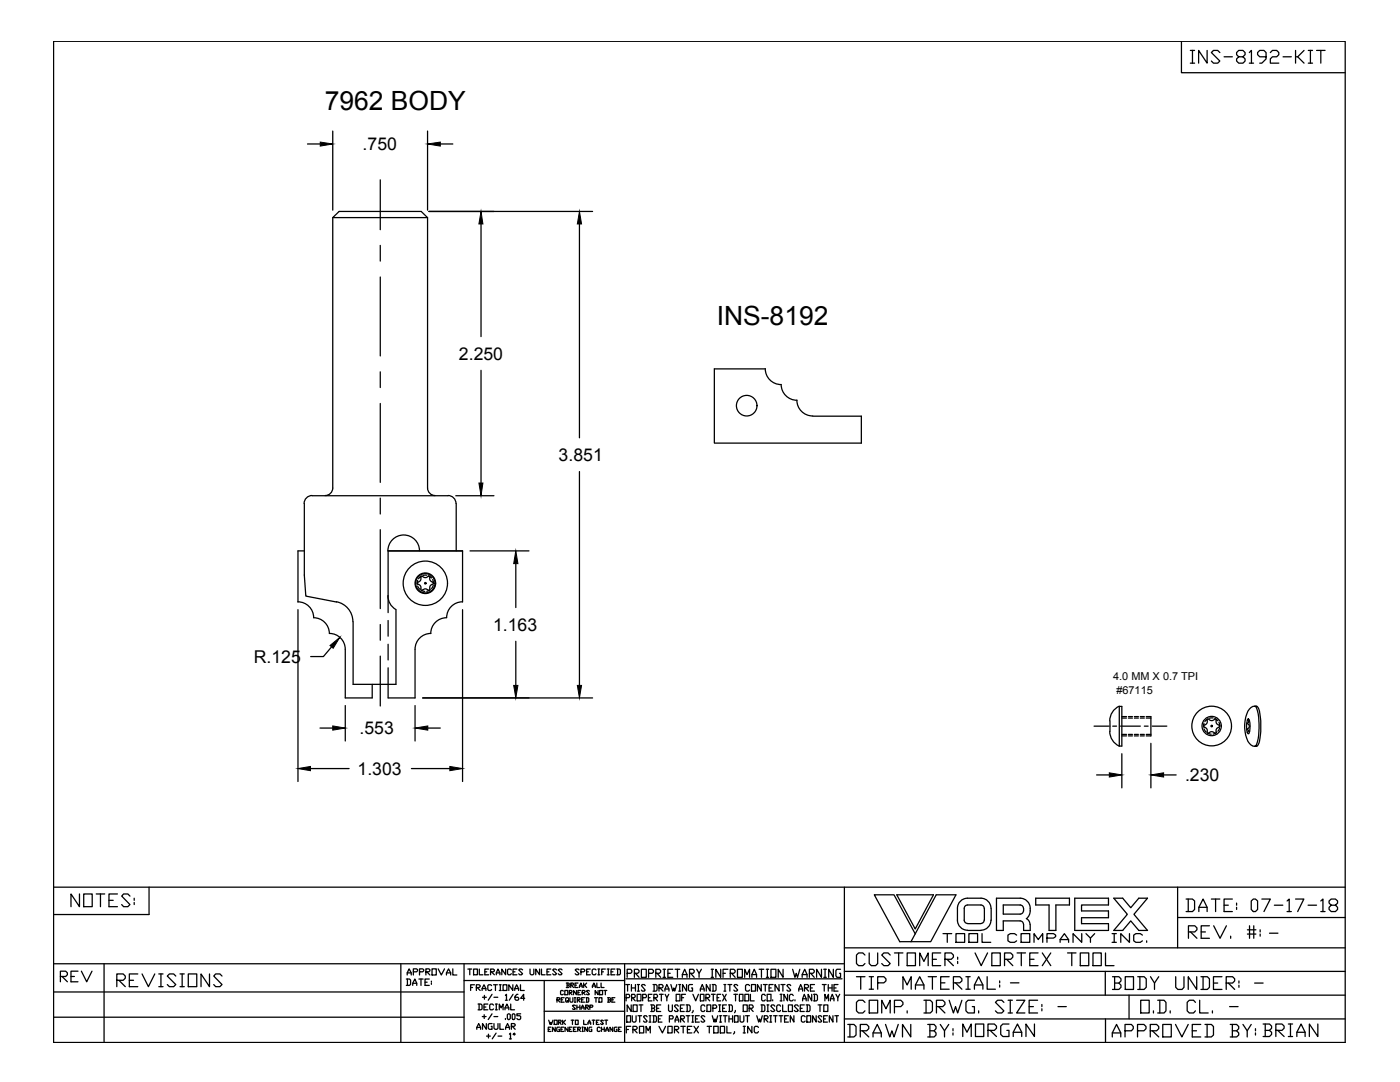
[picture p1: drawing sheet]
<svg xmlns="http://www.w3.org/2000/svg" width="279mm" height="216mm" viewBox="0 0 279 216" stroke-linecap="round" stroke-linejoin="round" font-family="sans-serif">
<!-- layer: titleblk -->
<path d="M10.7 8.2h257.8v199.8h-257.8zM235.8 8.2v6.3h32.7M10.7 177h257.8" fill="none" stroke="#000" stroke-width=".25"/>
<!-- layer: 50 -->
<g fill="none" stroke="#000" stroke-width=".25">
<path d="M168.5 177v31M235 177v12.1M10.7 182.5h19M10.7 197.9h81.9M10.7 192.3h157.8M20.8 192.3v15.7M80 192.3v15.7M92.6 192.3v15.7M92.6 195.7h32.1M108.6 195.7v12.2M124.7 192.3v15.7M168.5 189.1h100"/>
<path d="M168.5 193.8h100M168.5 198.6h100M225.3 198.6v4.7M235 183.1h33.5M10.7 203h81.9M108.6 201.8h16.1M168.5 203.3h100"/>
</g>
<!-- layer: Text -->
<g fill="none" stroke="#000" stroke-width=".25">
<path d="M179 178.5h7.3l-3.6 6.9zM193.1 179.2a2.01 2.01 0 0 0-2 2.1v2.3a2.01 2.01 0 0 0 2 2M193.1 179.2h2.7a2.01 2.01 0 0 1 2 2M81.1 195.4h.6l.2 .2v.8l-.2 .2h-.6M81.3 194.5v-.4l.3-.8 .5 .8v.4M81.3 194.1h.8M81.3 195.4v1.2M82.4 196.6v-.4l.4-.8 .4 .8v.4M82.4 196.2h.8M82.5 193.9h.6l.2-.4-.2-.2h-.6v1.2M83.6 195.4h.8M83.7 193.9h.7l.2-.4-.2-.2h-.7v1.2"/>
<path d="M84 195.4v1.2M84.8 196h.4M85 193.9h.6l.2-.4-.2-.2h-.6v1.2M85.2 193.9l.6 .6M85.7 195.4h-.9v1.2h.9M86.1 195.8v.2M86.1 196.2v.2M86.2 193.3h.9v1.2h-.9zM87.4 193.3l.7 1.2 .6-1.2M89.1 194.5v-.4l.4-.8 .4 .8v.4M89.1 194.1h.8M90.4 193.3v1.2h.8"/>
<path d="M93.4 193.4h.7M93.8 193.4v1.1M93.9 197h.4M94.5 193.4h.8v1.1h-.8zM94.7 196.5h-.8v1.1M95.1 197h.5l.2-.1v-.2l-.2-.2h-.5v1.1M95.2 197l.6 .6M95.7 193.4v1.1h.7M96.2 197.6v-.3l.4-.8 .4 .8v.3M96.2 197.3h.8M96.3 199h.8M96.7 198.6v.8"/>
<path d="M96.8 193.9h.3M97.5 193.4h-.7v1.1h.7M97.9 193.9h.6l.2-.2v-.2l-.2-.1h-.6v1.1M98.1 193.9l.6 .6M98.1 196.7l-.2-.2h-.4l-.1 .2v.7l.1 .2h.4l.2-.2M98.2 198.4l-.8 1.2M98.5 196.5h.8M98.6 199h.7M98.9 196.5v1.1M99 194.5v-.4l.4-.7 .4 .7v.4M99 194.1h.8M99.6 197.6h.4"/>
<path d="M99.6 196.5h.4M99.9 196.5v1.1M100.4 196.5h.8v1.1h-.8zM100.9 198.6l.2-.2v1.2M100.9 199.6h.3M100.9 193.4v1.1l-.8-1.1v1.1M102.1 193.5l-.3-.1h-.3l-.2 .1v.8l.2 .2h.3l.3-.2M102.3 196.5v1.1l-.8-1.1v1.1M102.4 193.9h.4M102.4 198.4l-.8 1.2M102.7 197.6v-.3l.4-.8 .4 .8v.3M102.7 197.3h.8"/>
<path d="M103.2 193.4h-.8v1.1h.8M103.4 198.4h-.2l-.4 .4v.6l.2 .2h.4l.1-.2-.1-.4h-.6M103.9 196.5v1.1h.7M104.3 193.5l-.2-.1h-.4l-.2 .1 .8 .8-.2 .2h-.4l-.2-.2M104.7 199.2h-.8l.6-.8v1.2M105.8 193.4v.9l.2 .2h.4l.1-.2v-.9M107.7 193.4v1.1l-.8-1.1v1.1M108.1 193.4v1.1h.7M109.2 193.9h.3M109.9 193.4h-.7v1.1h.7M111.1 193.5l-.2-.1h-.4l-.2 .1 .8 .8-.2 .2h-.4l-.2-.2M111.2 199.5h.4l.1-.3-.5-.1v.9"/>
<path d="M111.3 199.5l.4 .5M112 199.5h.3M112.2 193.5l-.2-.1h-.4l-.2 .1 .8 .8-.2 .2h-.4l-.2-.2M112.4 197.8l-.1-.2-.4 .2v.6l.1 .1 .4-.1M112.6 199.1h-.6v.9h.6M112.7 197.6h.6v.9h-.6zM113 196.2h.5l.1 .1-.1 .3M113.2 196.6h.3l.1 .3-.1 .1h-.5M113.2 196.2v.8M113.6 198.1h.4l.2-.3-.6-.2v.9M113.7 198.1l.5 .4M113.9 196.6h.4l.2-.3-.6-.1v.8"/>
<path d="M114 196.6l.5 .4M114.8 196.6h.2M115 197.6v.9l-.5-.9v.9M115.3 196.2h-.5v.8h.5M115.3 198.1h.3M115.6 193.5l-.2-.1h-.4l-.2 .1 .8 .8-.2 .2h-.4l-.2-.2M115.6 197l.3-.8 .3 .8M115.6 196.8h.6M115.9 197.6h-.6v.9M115.9 193.9h.6l.2-.2v-.2l-.2-.1h-.6v1.1M116.2 198.1h.4l.2-.3-.6-.2v.9M116.3 198.1l.5 .4"/>
<path d="M116.5 196.2v.8M116.7 196.6l.4 .4M117.1 196.2l-.6 .4M117.1 193.9h.3M117.6 197.8l-.1-.2-.5 .2 .6 .6-.1 .1-.5-.1M117.8 193.4h-.7v1.1h.7M118.2 197l.3-.8 .3 .8M118.2 196.8h.6M118.9 193.5l-.1-.1h-.4l-.2 .1v.8l.2 .2h.4l.1-.2M119.1 196.2v.8h.6M119.3 193.4h.4M119.3 194.5h.4"/>
<path d="M119.4 197.6v.9l-.6-.9v.9M119.5 193.4v1.1M119.7 197.6h.6v.9h-.6zM120 196.2v.8h.6M120.1 193.9h.3M120.5 197.6h.6M120.8 193.4h-.7v1.1M120.8 197.6v.9M121.2 193.4h.4M121.2 194.5h.4M121.3 199.1l.6 .1-.2 .3M121.4 199.5h.3l.2 .3-.2 .2h-.4"/>
<path d="M121.4 193.4v1.1M121.4 199.1v.9M121.9 193.9h.4M122.1 199.5h.3M122.7 199.1h-.6v.9h.6M122.7 193.4h-.8v1.1h.8M123.1 193.4h.5l.2 .1v.8l-.2 .2h-.5M123.3 193.4v1.1M124.9 196.5h.7M124.9 195.3h43.1M125 199.1h.5l.2-.2-.2-.5h-.5v1.3M125.2 194.2h.7l.2-.2v-.3l-.2-.3h-.7v1.6"/>
<path d="M125.3 196.5v1.3M126 196.5v1.3M126 197.1h.8M126.1 199.1h.5l.2-.2-.2-.5h-.5v1.3M126.2 199.1l.6 .6M126.6 194.2h.7l.2-.2v-.3l-.2-.3h-.7v1.6M126.8 196.5v1.3M126.8 194.2l.7 .8M127.2 198.4h.7v1.3h-.7zM127.2 196.5h.4M127.2 197.8h.4M127.4 196.5v1.3"/>
<path d="M128 193.4h1v1.6h-1zM128.3 199.1h.5l.2-.2-.2-.5h-.5v1.3M128.8 196.7l-.2-.2h-.4l-.2 .2 .8 .9-.2 .2h-.4l-.2-.2M129.4 199.1h.3M129.4 194.2h.8l.2-.2v-.3l-.2-.3h-.8v1.6M130.1 198.4h-.7v1.3h.7M130.3 196.5h.6l.2 .2v.9l-.2 .2h-.6M130.5 199.1h.5l.2-.2-.2-.5h-.5v1.3M130.5 196.5v1.3M130.7 199.1l.5 .6M130.9 194.2h.7l.3-.2v-.3l-.3-.3h-.7v1.6M131.1 194.2l.8 .8"/>
<path d="M131.5 197.1h.6l.2-.2v-.2l-.2-.2h-.6v1.3M131.6 198.4h.8M131.7 197.1l.6 .7M132 198.4v1.3M132.3 193.4h.5M132.3 195h.5M132.6 193.4v1.6M132.7 197.8v-.5l.4-.8 .4 .8v.5M132.7 197.3h.8M132.7 198.4l.4 .7v.6M133.3 194.2h.5M133.5 198.4l-.4 .7"/>
<path d="M133.9 196.5l.4 1.3 .2-.7 .1 .7 .5-1.3M134.3 193.4h-1v1.6h1M134.7 193.4h1M134.9 198.4h.8v1.3h-.8zM135.2 193.4v1.6M135.5 196.5h.3M135.5 197.8h.3M135.7 196.5v1.3M136 199.1h.4M136.2 195v-.5l.4-1.1 .5 1.1v.5M136.2 194.5h.9M136.8 198.4h-.8v1.3"/>
<path d="M137 196.5v1.3l-.8-1.3v1.3M137.6 194.2h.7l.2-.2v-.3l-.2-.3h-.7v1.6M137.8 194.2l.7 .8M138.2 196.5h-.6l-.2 .2v.9l.2 .2h.6v-.7h-.2M138.3 198.4l.5 1.3 .6-1.3M139.1 193.4l.4 .8v.8M139.8 197.8v-.5l.4-.8 .3 .8v.5M139.8 198.4h.7v1.3h-.7zM139.8 197.3h.7M140 193.4l-.5 .8M140.9 199.1h.5l.2-.2-.2-.5h-.5v1.3M141.1 199.1l.5 .6"/>
<path d="M141.7 196.5v1.3l-.7-1.3v1.3M141.9 193.4h.5M141.9 195h.5M142 198.4h.7M142.1 196.5h.6l.2 .2v.9l-.2 .2h-.6M142.1 193.4v1.6M142.3 196.5v1.3M142.4 198.4v1.3M143.1 199.1h.4M143.8 198.4h-.7v1.3h.7M143.8 193.4v1.6l-.9-1.6v1.6M144.2 198.4l.7 1.3"/>
<path d="M144.3 194.2h.5M144.5 196.5h.4M144.5 197.8h.4M144.7 196.5v1.3M144.9 198.4l-.7 1.3M145.3 193.4h-1v1.6M145.3 196.5h.7M145.7 196.5v1.3M145.7 194.2h.8l.2-.2v-.3l-.2-.3h-.8v1.6M146 194.2l.7 .8M146.5 198.4h.7M146.8 198.4v1.3"/>
<path d="M147.2 193.4h1v1.6h-1zM147.2 196.7l-.2-.2h-.4l-.1 .2 .7 .9-.2 .2h-.4l-.1-.2M147.6 198.4h.7v1.3h-.7zM148.6 195v-1.6l.5 1.1 .5-1.1v1.6M148.7 198.4h.7v1.3h-.7zM149.6 196.7l-.2-.2h-.4l-.2 .2v.9l.2 .2h.4l.2-.2M149.8 198.4v1.3h.7M150 196.5h.8v1.3h-.8zM150.1 195v-.5l.4-1.1 .5 1.1v.5M150.1 194.5h.9M151.5 193.4h.9M151.9 196.5v1.3l-.7-1.3v1.3"/>
<path d="M152 193.4v1.6M152.3 196.5h.8M152.7 198.7l-.1-.3h-.4l-.2 .3v.8l.2 .2h.4l.1-.2M152.7 196.5v1.3M152.9 193.4h.5M152.9 195h.5M153.1 198.4h.8v1.3h-.8zM153.1 193.4v1.6M153.5 197.1h.4M153.9 193.4h.9v1.6h-.9zM154.2 199.5v.2M154.3 196.5h-.8v1.3h.8"/>
<path d="M155.5 196.5v1.3l-.8-1.3v1.3M155.7 199.7h.4M155.7 198.4h.4M155.9 196.5h.8M155.9 198.4v1.3M156.2 196.5v1.3M156.3 193.4v1.6l-1-1.6v1.6M157.2 198.4v1.3l-.8-1.3v1.3M157.8 196.7l-.2-.2h-.3l-.3 .2 .8 .9-.2 .2h-.3l-.3-.2M158.2 193.4l.5 1.6 .2-.8 .3 .8 .4-1.6M158.3 198.7l-.2-.3h-.3l-.2 .3v.8l.2 .2h.3l.2-.2M158.7 199.5v.2"/>
<path d="M159.4 197.8v-.5l.4-.8 .4 .8v.5M159.4 197.3h.8M160.1 195v-.5l.5-1.1 .5 1.1v.5M160.1 194.5h1M160.2 199.7v-.4l.3-.9 .4 .9v.4M160.2 199.3h.7M160.6 197.1h.5l.3-.2v-.2l-.3-.2h-.5v1.3M160.8 197.1l.6 .7M161.5 194.2h.7l.3-.2v-.3l-.3-.3h-.7v1.6M161.7 197.1h.4M161.8 194.2l.7 .8M162 198.4v1.3l-.7-1.3v1.3"/>
<path d="M162.4 198.4h.5l.2 .3v.8l-.2 .2h-.5M162.5 196.5h-.8v1.3h.8M162.5 198.4v1.3M163.9 193.4v1.6l-.9-1.6v1.6M164.1 196.5h.8M164.4 193.4h.5M164.4 195h.5M164.5 196.5v1.3M164.6 199.7v-1.3l.4 .9 .3-.9v1.3M164.7 193.4v1.6M165.3 197.1h.8M165.3 196.5v1.3"/>
<path d="M165.7 199.7v-.4l.4-.9 .3 .9v.4M165.7 199.3h.7M166.1 196.5v1.3M166.3 193.4v1.6l-.9-1.6v1.6M166.4 197.1h.5M166.8 198.4l.4 .7v.6M167.2 196.5h-.8v1.3h.8M167.6 198.4l-.4 .7M167.8 193.4h-.8l-.2 .3v1l.2 .3h.8v-.8h-.3M182.7 186.3l-4.3-7.8h-3.9l5.1 9.4h6.1l5.1-9.4h-4l-5 9.4M193.1 180.6a.66 .66 0 0 0-.7 .7v2.3a.66 .66 0 0 0 .7 .7M193.1 180.6h2.7a.66 .66 0 0 1 .6 .6"/>
<path d="M196.4 183.6a.66 .66 0 0 1-.6 .7M196.5 181.3v2.3M197.8 183.6a2.01 2.01 0 0 1-2 2M197.8 181.3v2.3M204.2 184.4a.66 .66 0 0 0-.6-.6h-3.4v1.9M204.2 181.2a.66 .66 0 0 0-.6-.6h-3.4v1.8h3.4a.66 .66 0 0 0 .6-.7M204.3 181.3v.5M204.8 183.3a1.29 1.29 0 0 1 .8 1.2M204.9 183.3a2.44 2.44 0 0 0-.8-4l-5.2-.1v6.5M209.4 185.7v-5.1h-2.7v-1.4h6.7v1.4h-2.7v5.1M215.8 184.3v-1.2h5.4v-1.3h-5.4v-1.2h5.4v-1.4h-6.7v6.5M222.3 185.7l2.7-3.3-2.7-3.2h1.8l1.6 1.9 1.6-1.9h1.7l-2.7 3.2 2.7 3.3"/>
<path d="M224.1 185.7l1.6-1.9 1.6 1.9M227.7 199.6h1.6v2.5h-1.6zM231 199.6h1.3l.4 .4v1.7l-.4 .4h-1.3M231.5 199.6v2.5M239.4 199.6v2.5h1.7M95.2 205.4v-.4l.3-.8 .4 .8v.4M95.2 205h.7M95.4 200.3h.6l.2 .3v.7l-.2 .2h-.6M95.6 200.3v1.2M96.3 202.8h.7M96.6 200.9h.4M96.6 202.5v.7"/>
<path d="M97.1 204.2v1.2l-.8-1.2v1.2M97.1 206.7h.8M97.4 200.3h-.8v1.2h.8M97.5 206.4v.7M98.2 204.2h-.6l-.2 .2v.8l.2 .2h.6v-.6h-.2M98.2 202.3l-.8 1.1M98.5 200.6l-.2-.3h-.4l-.2 .3v.7l.2 .2h.4l.2-.2M98.6 204.2v1l.2 .2h.4l.2-.2v-1M98.6 202.8h.7M98.9 201.5h.4M98.9 200.3h.4M99 206.1l-.8 1.2"/>
<path d="M99 200.3v1.2M99.4 206.7h.7M99.6 201.5v-1.2l.4 .8 .4-.8v1.2M99.8 204.2v1.2h.7M100.8 201.5v-.4l.4-.8 .3 .8v.4M100.8 201.1h.7M100.9 203.2v.2M100.9 205.4v-.4l.4-.8 .4 .8v.4M100.9 205h.8M101.2 202.5l.3-.2 .3 .2v.7l-.2 .2-.4-.2zM101.7 206.4l.2-.3v1.2M101.7 207.3h.4"/>
<path d="M101.9 200.3v1.2h.8M102.1 204.8h.5l.2-.2v-.2l-.2-.2h-.5v1.2M102.2 202.5l.2-.2 .4 .2v.7l-.2 .2h-.2l-.2-.2zM102.2 204.8l.6 .6M102.4 206.4l.2-.3 .2 .3-.2 .1zM103.9 202.3h-.7v.4h.5l.2 .1v.4l-.2 .2h-.3l-.2-.2M109.4 205.4h.3M109.5 203.6l.3 .8 .1-.4 .2 .4 .2-.8M110 205h-.6v.8h.6M110.6 203.6h.6v.8h-.6zM110.8 205v.8l-.5-.8v.8M111.4 204h.5l.1-.3-.6-.1v.8"/>
<path d="M111.6 204l.4 .4M111.7 205h-.5l-.1 .7 .6 .1v-.4h-.2M112 205.4h.2M112.3 203.6v.8M112.4 204l.4 .4M112.5 205h-.5v.8h.5M112.8 203.6l-.5 .4M113.4 205v.8l-.6-.8v.8M113.6 205.4h.3M114.2 205h-.6v.8h.6M114.2 203.6v.8M114.5 205.4h.3"/>
<path d="M114.8 203.6h.6v.8h-.6zM115 205h-.5v.8h.5M115.3 205.4h.4l.2-.3-.2-.1h-.4v.8M115.4 205.4l.5 .4M116.1 205.8h.3M116.1 205h.3M116.3 205v.8M116.5 203.6v.8h.5M117.2 205v.8l-.5-.8v.8M117.3 204.4l.3-.8 .3 .8M117.3 204.1h.6M118.1 205h-.4l-.2 .1v.6l.2 .1h.4v-.4h-.1"/>
<path d="M118.4 203.6v.8M119 204h.3M119.6 203.6h-.6v.8h.6M119.8 205.1l-.2-.1-.4 .1v.6l.2 .1 .4-.1M120 205.4h.6M120 205v.8M120.4 203.7l-.1-.1-.4 .1 .5 .5-.1 .2h-.3l-.1-.2M120.6 205v.8M120.7 203.6h.6M120.9 205.8l.3-.8 .2 .8M120.9 205.5h.5M121 203.6v.8"/>
<path d="M122.3 205v.8l-.6-.8v.8M123.1 205h-.4l-.1 .7 .5 .1v-.4h-.1M123.4 205.4h.3M124 205h-.6v.8h.6M125 205.4h.4M125.1 202.7h.7v1.2h-.7zM125.9 204.8h-.9v1.3M126 200.5v1.3l-.8-1.3v1.3M126.2 202.7v1l.2 .2h.3l.2-.2v-1M126.3 205.4h.6l.3-.4-.3-.2h-.6v1.3M126.4 200.5h.8v1.3h-.8zM126.5 205.4l.7 .7"/>
<path d="M127.3 202.7h.7M127.5 200.5h.8M127.6 204.8h.9v1.3h-.9zM127.7 202.7v1.2M127.9 200.5v1.3M128.9 206.1v-1.3l.5 .8 .4-.8v1.3M129.1 202.9l-.1-.2h-.4l-.2 .2 .7 .8-.1 .2h-.4l-.2-.2M129.5 202.7h.4M129.5 203.9h.4M129.7 202.7v1.2M129.9 200.5h.6l.2 .3-.2 .4M130.1 201.2h.4l.2 .4-.2 .2h-.6"/>
<path d="M130.1 200.5v1.3M130.3 202.7h.5l.2 .2v.8l-.2 .2h-.5M130.5 202.7v1.2M131 201.2h.5M131.4 203.3h.4M131.5 204.8l.7 1.3 .6-1.3M131.9 200.5h-.9v1.3h.9M132.1 202.7h-.7v1.2h.7M133.3 204.8h.8v1.3h-.8zM133.4 200.5v1.1l.2 .2h.4l.2-.2v-1.1M133.6 203.3h.6l.2-.4-.2-.2h-.6v1.2M134.6 205.4h.6l.3-.4-.3-.2h-.6v1.3"/>
<path d="M134.7 203.9v-.4l.4-.8 .4 .8v.4M134.7 203.5h.8M134.8 205.4l.7 .7M135.4 200.8l-.2-.3h-.4l-.2 .3 .8 .8-.2 .2h-.4l-.2-.2M135.8 201.2h.4M135.8 203.3h.6l.2-.4-.2-.2h-.6v1.2M135.9 204.8h.9M136 203.3l.6 .6M136.3 204.8v1.3M136.6 200.5h-.8v1.3h.8M136.9 200.5h.6l.2 .3v.8l-.2 .2h-.6M136.9 202.7h.8"/>
<path d="M137.1 200.5v1.3M137.2 205.4h.5M137.3 202.7v1.2M138.1 204.8h-.9v1.3h.9M138.1 202.7h.3M138.1 203.9h.3M138.2 202.7v1.2M138.3 201.6l-.2 .5M138.5 204.8l.9 1.3M138.8 203.3h.4M139.4 204.8l-.9 1.3M139.6 202.7h-.8v1.2h.8"/>
<path d="M140.7 200.8l-.2-.3h-.4l-.2 .3v.8l.2 .2h.4l.2-.2M140.7 202.9l-.3-.2h-.3l-.2 .2 .8 .8-.3 .2h-.3l-.2-.2M141.1 200.5h.7v1.3h-.7zM141.1 204.8h.9M141.5 204.8v1.3M142.1 202.7l.4 1.2 .2-.6 .2 .6 .3-1.2M142.3 201.2h.5l.2-.2-.2-.5h-.5v1.3M142.4 204.8h.9v1.3h-.9zM143.4 200.5h.4M143.4 201.8h.4M143.6 200.5v1.3M143.6 202.7h.4"/>
<path d="M143.6 203.9h.4M143.7 204.8h.9v1.3h-.9zM143.8 202.7v1.2M144.2 201.2h.4M144.3 202.7h.8M144.7 202.7v1.2M145 200.5h-.8v1.3h.8M145.1 204.8v1.3h.8M145.4 200.5h.6l.2 .3v.8l-.2 .2h-.6M145.5 203.3h.7M145.5 202.7v1.2M145.6 200.5v1.3"/>
<path d="M146.2 202.7v1.2M146.6 202.7h.7v1.2h-.7zM146.6 205.9v.2l-.2 .2M146.8 201.6l-.2 .5M147.7 202.7v1l.2 .2h.3l.2-.2v-1M148.3 200.5h.8v1.3h-.8zM148.3 204.8h.4M148.3 206.1h.4M148.5 204.8v1.3M148.8 202.7h.7M149.2 202.7v1.2M149.5 201.2h.6l.2-.4-.2-.3h-.6v1.3"/>
<path d="M149.7 201.2l.6 .6M150.1 204.8v1.3l-.9-1.3v1.3M151 202.7l.4 1.2 .2-.6 .2 .6 .3-1.2M151.4 205l-.2-.2h-.5l-.2 .2v.9l.2 .2h.5l.2-.2M151.9 200.5h.6l.1 .3v.8l-.1 .2h-.6M152 200.5v1.3M152.5 203.3h.6l.2-.4-.2-.2h-.6v1.2M152.7 203.3l.6 .6M153.1 200.5h.3M153.1 201.8h.3M153.2 200.5v1.3M153.6 202.7h.4"/>
<path d="M153.6 203.9h.4M153.8 202.7v1.2M154.4 202.7h.7M154.6 200.8l-.2-.3h-.4l-.2 .3 .8 .8-.2 .2h-.4l-.2-.2M154.8 202.7v1.2M155.5 202.7h.7M155.8 200.8l-.2-.3h-.4l-.2 .3v.8l.2 .2h.4l.2-.2M155.9 202.7v1.2M156.2 200.5v1.3h.8M156.6 203.3h.4M157.3 200.5h.8v1.3h-.8zM157.3 202.7h-.7v1.2h.7"/>
<path d="M158.4 202.7v1.2l-.7-1.2v1.2M159.3 200.8l-.2-.3h-.4l-.2 .3 .8 .8-.2 .2h-.4l-.2-.2M159.7 201.2h.4M160.5 200.5h-.8v1.3h.8M160.7 202.9l-.2-.2h-.4l-.2 .2v.8l.2 .2h.4l.2-.2M160.9 200.5h.6l.2 .3v.8l-.2 .2h-.6M161 202.7h.8v1.2h-.8zM161.1 200.5v1.3M162.9 202.7v1.2l-.7-1.2v1.2M163.3 200.5h.7M163.6 200.5v1.3M164 202.9l-.2-.2h-.4l-.1 .2 .7 .8-.2 .2h-.4l-.1-.2"/>
<path d="M164.4 203.3h.3M164.4 200.5h.8v1.3h-.8zM165.1 202.7h-.7v1.2h.7M166.2 202.7v1.2l-.7-1.2v1.2M238.6 200l-.4-.4h-.9l-.4 .4v1.7l.4 .4h.9l.4-.4"/>
</g>
<!-- layer: 0 -->
<g fill="none" stroke="#000" stroke-width=".25">
<path d="M61.4 28.7h2.5M66.4 26.1v15.8M75.9 35.9v9.9M85.3 26.1v15.8M87.9 28.7h2.5M66.4 43.4l1.3-1.2h16.4l1.2 1.2zM66.4 43.4v54a1.5 1.5 0 0 1-1.5 1.5M75.9 49v3.1M75.9 55.3v15.7M85.3 43.4v54a1.5 1.5 0 0 0 1.5 1.5M85.6 42.2h32.7M96 44.7v22.5"/>
<path d="M115.6 44.7v42.7M75.9 74.2v3.1M96 73.9v22.5M152.7 73.6a3.2 3.2 0 0 0 3.2 3.1M152.8 73.6h-10.2v14.8h29.3v-5.4h-9.7a3.2 3.2 0 0 1-3.2-3.2M155.9 76.7a3.2 3.2 0 0 0 3.2 3.2M62.3 98.9a1.59 1.59 0 0 0-1.6 1.6M62.3 98.9h27.1M75.9 80.5v15.8M75.9 99.4v3.2M89.4 98.9a1.59 1.59 0 0 1 1.6 1.6M91 98.9h7.6"/>
<path d="M115.6 94.1v42.7M60.7 100.5v14.3l.3 4.1 6.2 1.2M60.7 109.9h-1.2v10.2M75.9 105.7v15.7M77.4 109.9a3.2 3.2 0 0 1 3.2-3.1 3.2 3.2 0 0 1 3.1 3.1M77.4 118.9a3.2 3.2 0 0 0 1.6 2.7M77.5 109.9h14.8v10.2M77.5 109.9v12.3M83.4 115.8l-.1 .8M83.4 116.9l.4 .7M83.4 116.2l-.1 .2 .1 .2M83.4 116.6l.5 .3 .1 .6"/>
<path d="M84 117.5l.1 .3a1.09 1.09 0 0 1 1.3 0M84.1 115l-.6 .5M84.1 117.8l.7 .2M84.3 115l-.3 .1-.1 .7-.5 .3M84.3 115l.6 .3 .5-.3M85.2 114.8h-.8M85.5 115h.2l.1 .2M85.5 114.9l.6 .4M85.8 117.5l-.1 .3-.2-.1M85.8 115.2v.6l.5 .3M85.9 117.7l-.7 .3M86.3 115.6l.2 .8"/>
<path d="M86.3 116.6l-.5 .3v.6M86.4 116.2l.1 .2-.1 .2M86.5 116.8l-.4 .6M91 100.5v9.4M93.8 109.9h11.8M102.9 112.5v8.7M59.4 120.1a3.2 3.2 0 0 1 3.2 3.1M59.5 121.7v34.2M62.6 123.3a3.2 3.2 0 0 1 3.1 3.1M65.8 126.4a3.2 3.2 0 0 1 3.1 3.1v9.8h5.4v-2.7M66.2 129.1l-1.7 1.9h-2.5M67.1 120.1a4 4 0 0 1 3.3 3.9"/>
<path d="M75.9 124.6v3.1M75.9 130.9v10M77.5 123.8v3.1M77.5 128.6v3.1M79 121.7v14.9h-8.5v-12.5M84.4 139.3h33.9M86 126.4a3.2 3.2 0 0 0-3.2 3.2v9.7h-5.3v-6M89.1 123.3a3.2 3.2 0 0 0-3.1 3.1M92.3 120.1a3.2 3.2 0 0 0-3.2 3.1M92.3 121.7v34.2M102.9 128v8.8M62 153.4h7.7"/>
<path d="M63.9 145.3h2.5M68.9 140.8v7.1M82.1 153.4h7.7M82.8 140.8v7.1M85.4 145.3h2.5M218.3 144.9h3M218.8 154.6h2.6M221.5 145.9a3.2 3.2 0 0 0 1.9 3M221.5 143.9v2.1M222.1 144.9h.7M223.4 140.9a3.2 3.2 0 0 0-1.9 2.9M223.4 141h.5v7.9h-.5z"/>
<path d="M223.6 144.9h4M223.9 150.4v6.8M223.9 146.8h.9M223.9 146.5h.9M223.9 143h.9M223.9 143.3h.9M225.2 146.8h.8M225.2 146.5h.8M225.2 143h.8M225.2 143.3h.8M226.4 146.8h.8M226.4 146.5h.8"/>
<path d="M226.4 143h.8M226.4 143.3h.8M227.6 146.8h.8M227.6 146.5h.8M227.6 143h.8M227.6 143.3h.8M228.4 144.9h.7M228.8 143h.9v3.8h-.9M228.8 146.5h.9M228.8 143.3h.9M229.7 148.3v8.9M229.9 144.9h3"/>
<path d="M232.2 154.6h2.5M240.3 144.3l-.1 .8M240.3 145.4l.4 .7M240.4 145.1l.5 .4v.6M240.9 143.7v.6l-.7 .4 .1 .4M240.9 146.1l.1 .2h.2M241 143.5l-.5 .5M241 146.3l.7 .2M241.2 143.5h-.2l-.1 .2M241.3 143.5l.5 .3 .7-.3 .2 .2M241.3 146.3l.5-.3 .6 .3M242.1 143.3h-.8"/>
<path d="M242.5 143.4l.6 .4M242.7 146.1l-.1 .2h-.2M242.7 143.7l.1 .6 .6 .4-.1 .4M242.8 146.2l-.7 .3M243.3 144.1l.1 .8M243.3 145.1l-.5 .4-.1 .6M243.4 145.2l-.3 .7M248.8 145.6a.28 .28 0 0 1 .4 .2 .28 .28 0 0 1-.3 .3M248.8 144.4a.53 .53 0 0 1 .5 .5 .53 .53 0 0 1-.5 .5M248.9 143.7a.32 .32 0 0 1 .3 .3 .32 .32 0 0 1-.4 .3M249 143.5h.1a3.2 3.2 0 0 1 .2 2.6l-.1 .3a2.73 2.73 0 0 1-.3-2.5zM250.4 140.9l.5 .1a7.8 7.8 0 0 1 .7 4.3l-.4 3-.3 .6h-.5a2.65 2.65 0 0 0 .8-2.2 10.3 10.3 0 0 0-.6-5.7z"/>
<path d="M250.4 140.9a2.37 2.37 0 0 0-1.8 2.2 6.9 6.9 0 0 0 .7 5.2l.4 .4 .7 .2"/>
<circle cx="149" cy="80.9" r="2.05"/>
<circle cx="84.9" cy="116.4" r="4.4"/>
<circle cx="84.9" cy="116.4" r="2.05"/>
<circle cx="84.9" cy="116.4" r="1.93"/>
<circle cx="84.9" cy="116.4" r=".15"/>
<circle cx="241.8" cy="144.9" r="4"/>
<circle cx="241.8" cy="144.9" r="1.93"/>
<circle cx="241.8" cy="144.9" r=".15"/>
</g>
<g fill="#000" stroke="#000" stroke-width=".2">
<path d="M63.9 28.3l2.5 .4-2.5 .5zM85.3 28.7l2.6-.4v.9zM96 42.2l.4 2.5h-.8zM115.6 42.2l.5 2.5h-.9zM95.6 96.4h.8l-.4 2.5zM102.9 109.9l.5 2.6h-.9zM65.9 128.8l1.9-1.6-1.3 2.2zM102.5 136.8h.9l-.5 2.5zM115.2 136.8h.9l-.5 2.5zM59.5 153.4l2.5-.5v.9zM66.4 144.9l2.5 .4-2.5 .4zM82.8 145.3l2.6-.4v.8z"/>
<path d="M89.8 152.9l2.5 .5-2.5 .4zM221.4 154.2l2.5 .4-2.5 .5zM229.7 154.6l2.5-.4v.9z"/>
</g>
<g font-size="6.2">
<text x="170" y="194">CUSTOMER:</text>
<text x="193.7" y="194">VORTEX TOOL</text>
<text x="22.6" y="198.3">REVISIONS</text>
</g>
<g font-size="5.7">
<text x="236.7" y="13.8">INS-8192-KIT</text>
<text x="13.4" y="182">NOTES:</text>
<text x="235.7" y="183.1">DATE:</text>
<text x="248.7" y="183.1">07-17-18</text>
<text x="236.4" y="188.4">REV. #:</text>
<text x="170" y="203.2">COMP. DRWG. SIZE:</text>
<text x="170" y="198.6">TIP MATERIAL:</text>
<text x="221.2" y="198.6">BODY UNDER:</text>
<text x="168.3" y="208.1">DRAWN BY:</text>
<text x="191.2" y="208.1">MORGAN</text>
<text x="221.2" y="208.1">APPROVED BY:</text>
<text x="251.2" y="208.1">BRIAN</text>
</g>
<g font-size="5.3">
<text x="64.8" y="21.9">7962 BODY</text>
<text x="143" y="64.9">INS-8192</text>
<text x="11.3" y="197.2">REV</text>
</g>
<text font-size="4.4" x="187.3" y="189.1">TOOL COMPANY INC.</text>
<g font-size="3.5">
<text x="72.4" y="30">.750</text>
<text x="91.6" y="71.8">2.250</text>
<text x="111.5" y="92">3.851</text>
<text x="98.4" y="125.8">1.163</text>
<text x="50.7" y="132.2">R.125</text>
<text x="71.7" y="146.5">.553</text>
<text x="71.4" y="154.6">1.303</text>
<text x="236.5" y="155.9">.230</text>
<text x="113.2" y="202.5">SHARP</text>
</g>
<g font-size="2.6">
<text x="252.6" y="187.3">-</text>
<text x="200.7" y="197.2">-</text>
<text x="249.4" y="197.6">-</text>
<text x="210.3" y="202.1">-</text>
<text x="244.5" y="202.1">-</text>
</g>
<g font-size="2.2">
<text x="222.2" y="135.7">4.0 MM X 0.7 TPI</text>
<text x="222.8" y="138.5">#67115</text>
</g>
</svg>
